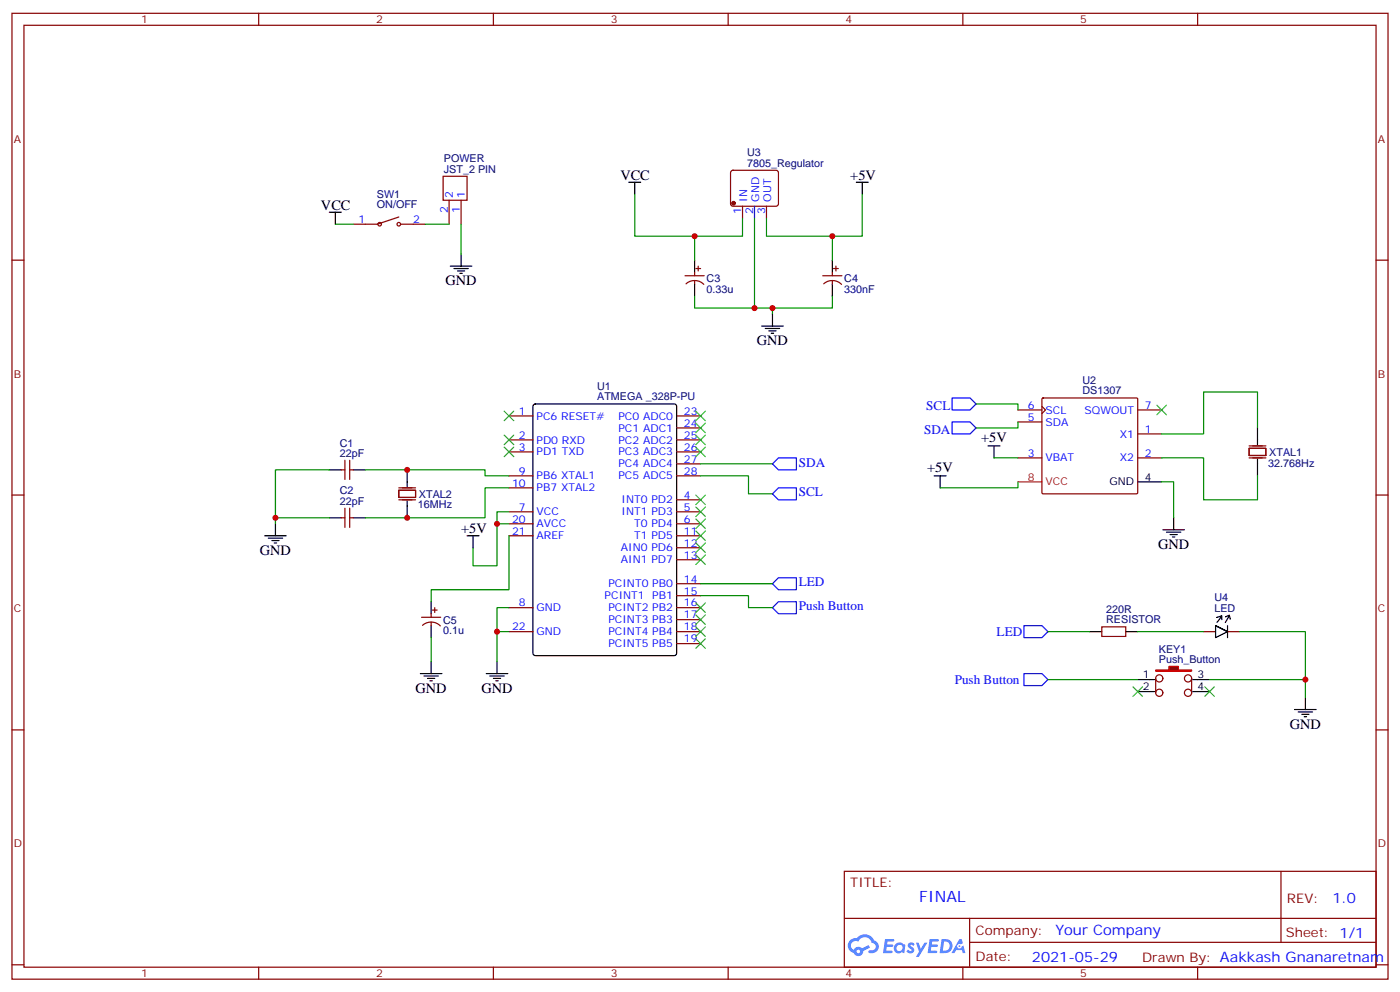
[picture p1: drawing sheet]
<svg xmlns="http://www.w3.org/2000/svg" width="412mm" height="292mm" viewBox="0 0 412 292" stroke-linecap="round" stroke-linejoin="round" font-family="sans-serif">
<g fill="none" stroke="#870000" stroke-width=".35">
<path d="M3.5 3.9h405.4v284.4h-405.4zM7.1 7.4h398.2v277.3h-398.2zM76.2 3.9v3.5M145.3 3.9v3.5M214.5 3.9v3.5M283.6 3.9v3.5M352.8 3.9v3.5M3.5 76.6h3.6M405.3 76.6h3.6M3.5 145.7h3.6M405.3 145.7h3.6M3.5 214.9h3.6"/>
<path d="M405.3 214.9h3.6M248.7 256.5h156.6v28.2h-156.6zM377.3 256.5v20.9M248.7 270.4h156.5M285.6 277.4h119.6M285.6 270.4v14.1M3.5 284h3.6M76.2 284.7v3.6M145.3 284.7v3.6M214.5 284.7v3.6M283.6 284.7v3.6M352.8 284.7v3.6"/>
<path d="M405.3 284h3.6"/>
</g>
<g fill="#5487ff">
<path d="M267.7 277.7a1.22 1.22 0 0 1 1.7 .2l-.4 .6a.47 .47 0 0 0-.3-.4 .47 .47 0 0 0-.5 .2l.1 .2a1.14 1.14 0 0 1 .8 1.8 1.14 1.14 0 0 1-1.9 0l-.2-.2 .5-.6 .7 .5a.29 .29 0 0 0 .3-.3 .29 .29 0 0 0-.2-.3 1.04 1.04 0 0 1-.6-1.7z"/>
<path d="M260.7 276.4h2.4l.3 .2-.2 .5-1.8 .1-.1 .8h1.5l.3 .4-.3 .4h-1.6l-.2 1.1h1.7l.2 .3-.2 .3-2.6 .1z"/>
<path d="M273.8 276.4h2.4l.3 .2-.1 .5-1.8 .1-.2 .8h1.6l.3 .4-.4 .4h-1.6l-.1 1.1h1.7l.2 .3-.2 .3-2.6 .1z"/>
<path d="M282.6 276.4h.7l.3 1.3-.6 .3a.69 .69 0 0 0-1 .3 .69 .69 0 0 0 .4 .9 .69 .69 0 0 0 .9-.6l.5-.2 .6 2.2h-.8l-.2-.9h-1.8l-.5 .9h-.8z"/>
<path d="M269.8 277.5h.8l.6 1.8 1.1-1.8h.9l-2.6 4.2h-.8l.9-1.5z"/>
<path d="M277.4 276.4l-.6 4.2h1.3a2.11 2.11 0 0 0 2.5-2.1 2.11 2.11 0 0 0-2.5-2.1zM278.1 277.2a1.39 1.39 0 0 1 1.7 1.4 1.39 1.39 0 0 1-1.8 1.3h-.3z"/>
<path d="M263.7 278.1a1.54 1.54 0 0 0-.1 2.1 1.54 1.54 0 0 0 2.2 .1l.6 .3 .3-2.3-.2-.3h-.4a1.49 1.49 0 0 0-2.4 .1zM264 279.1a.94 .94 0 0 1 1.8 0 .94 .94 0 0 1-1.8 0z"/>
<path d="M250.4 276.8a2.18 2.18 0 0 0 1.1 3.7 1.44 1.44 0 0 0 1.6 .9 1.44 1.44 0 0 0 1.2-1.4l2-1-.5-.8-1.9 1a1.47 1.47 0 0 0-2.4 .4 1.39 1.39 0 0 1-.7-1.9 1.39 1.39 0 0 1 2-.5 2.12 2.12 0 0 1 2.2-1.3 2.12 2.12 0 0 1 1.9 1.7 1.14 1.14 0 0 1 1.1 1.4 1.14 1.14 0 0 1-1.7 .7 .43 .43 0 0 0-.5 .4 .43 .43 0 0 0 .4 .5 1.98 1.98 0 0 0 2.5-1.2 1.98 1.98 0 0 0-1.2-2.6 3.1 3.1 0 0 0-5.3-.6l-.9 .1zM252.3 280.1a.55 .55 0 0 1 1.1 0 .55 .55 0 0 1-1.1 0z"/>
<circle cx="282.6" cy="278.5" r=".26"/>
</g>
<path d="M157.2 119.1l.5-.2h40.9l.7 .5v72.9l-.4 .6-41.2 .1-.7-.5v-72.9zM97 138.3h3.5M104.1 138.3h3.5M97 152.4h3.5M104.1 152.4h3.5M335.1 200.1h3.6M335.1 203.6h3.6" fill="none" stroke="#000" stroke-width=".35"/>
<g fill="none" stroke="#870000" stroke-width=".35">
<path d="M100.5 138.3h1.1M101.6 135.5v5.6M103 135.5v5.6M103 138.3h1.1M149.9 122.4h7.1M149.9 129.5h7.1M149.9 133h7.1M199.3 122.4h7.1M199.3 129.5h7.1M199.3 133h7.1M199.3 126h7.1M199.3 136.6h7.1"/>
<path d="M100.5 152.4h1.1M101.6 149.6v5.7M103 149.6v5.7M103 152.4h1.1M149.9 150.7h7.1M149.9 154.2h7.1M149.9 140.1h7.1M149.9 143.6h7.1M149.9 157.7h7.1M199.3 147.1h7.1M199.3 150.7h7.1M199.3 154.2h7.1"/>
<path d="M199.3 140.1h7.1M199.3 157.7h7.1M149.9 178.9h7.1M199.3 178.9h7.1M199.3 161.3h7.1M199.3 164.8h7.1M199.3 171.8h7.1M199.3 175.4h7.1M149.9 185.9h7.1M199.3 182.4h7.1M199.3 185.9h7.1M199.3 189.5h7.1"/>
</g>
<path d="M340.4 197.2h3.9v-1h2.8v1h3.9v.4h-10.6z" fill="#870000" stroke="#f00" stroke-width=".35"/>
<g fill="none" stroke="#870000" stroke-width=".35">
<path d="M132.3 58.9v7.1M135.8 58.9v7.1M215.4 50.3l.5-.2h12.7l.5 .2 .2 .5-.1 9.5-.6 .4-13-.1-.4-.6v-9.2zM117.5 63.9l-6.4 2.1h-7M118.2 66h7M205 79.1h1.4M205.7 78.4v1.4M218.7 60.7v3.5M225.8 60.7v3.5M245.5 79.1h1.4M246.2 78.4v1.4M201.8 81.2h5.6"/>
<path d="M202.1 83.6a3.8 3.8 0 0 1 5.2 .1M204.6 80.1v1.1M204.6 82.6v1M242.4 81.2h5.6M242.6 83.6a3.8 3.8 0 0 1 5.3 .1M245.2 80.1v1.1M245.2 82.6v1M367.9 132h5v2.1h-5zM367.9 131.3h5M367.9 134.8h5M117.5 144.3h4.9v2.1h-4.9zM117.5 143.6h4.9"/>
<path d="M117.5 147.1h4.9M127.4 179.6h1.4M128.1 178.9v1.4M124.2 181.7h5.6M124.5 184.1a3.8 3.8 0 0 1 5.2 .2M127 180.7v1M127 183.1v1.1M324.6 184.5h7v2.9h-7zM340.4 199.7v4.2M351 199.7v4.2M354.5 185.9h10.6"/>
<circle cx="111.8" cy="66" r=".53"/>
<circle cx="117.5" cy="66" r=".53"/>
<circle cx="341.5" cy="199.7" r="1.06"/>
<circle cx="350" cy="199.7" r="1.06"/>
<circle cx="341.5" cy="203.9" r="1.06"/>
<circle cx="350" cy="203.9" r="1.06"/>
</g>
<g fill="none" stroke="#000" stroke-width=".35">
<path d="M185.2 53.7h3.5M187 53.7v3.5M252.2 53.7h3.6M254 53.7v3.5M97 62.5h3.5M98.8 62.5v3.5M132.6 78.4h6.4M133.7 79.1h4.2M134.8 79.8h2.1M135.8 74.8v3.6M204.6 76.6v3.5M245.2 76.6v3.5"/>
<path d="M135.5 80.5h.7M204.6 83.6v3.6M224.4 96h6.3M225.4 96.7h4.3M226.5 97.4h2.1M227.2 98.1h.7M227.5 92.5v3.5M245.2 83.6v3.6M119.9 138.3v5M370.4 126v4.9M370.4 135.1v5M78 157.7h6.3"/>
<path d="M79 158.4h4.3M80.1 159.1h2.1M80.8 159.8h.7M81.1 154.2v3.5M119.9 147.5v4.9M137.6 157.7h3.5M139.3 157.7v3.6M127 177.1v3.6M123.8 198.3h6.4M124.9 199h4.2M125.9 199.7h2.2M127 184.2v3.5"/>
<path d="M127 194.8v3.5M143.2 198.3h6.4M144.3 199h4.2M145.3 199.7h2.2M146.4 194.8v3.5M321 185.9h3.6M331.6 185.9h3.5M126.6 200.4h.8M146 200.4h.8M338.7 200.1h1.4M338.7 203.6h1.4M351.4 200.1h4.9"/>
<path d="M351.4 203.6h4.9"/>
</g>
<path d="M130.5 51.9h7.1v7h-7.1z" fill="none" stroke="#800000" stroke-width=".35"/>
<circle cx="216.1" cy="59.8" r=".53" fill="#870000" stroke="#870000" stroke-width=".35"/>
<path d="M222.2 60.7v3.5" fill="none" stroke="#00f" stroke-width=".35"/>
<g fill="none" stroke="#008700" stroke-width=".35">
<path d="M187 57.2v12.3h31.7v-5.3M254 57.2v12.3h-28.2v-5.3M98.8 66h5.3M125.2 66h7.1M135.8 66v8.8M204.6 69.5v7.1M222.2 64.2v26.5M245.2 69.5v7.1M204.6 87.2v3.5h40.6v-3.5M227.5 90.7v1.8M97 138.3h-15.9v15.9M107.6 138.3h35.3v1.8h7"/>
<path d="M81.1 152.4h15.9M146.4 154.2h3.5M149.9 143.6h-7v8.8h-35.3M149.9 150.7h-3.5v15.8h-7.1v-5.2M149.9 157.7v15.9h-22.9v3.5M149.9 178.9h-3.5v15.9M127 187.7v7.1M146.4 185.9h3.5"/>
</g>
<path d="M358.1 184.2l3.5 1.7-3.5 1.8v-3.5l3.5 1.7z" fill="#fff" stroke="#000" stroke-width=".35"/>
<g fill="none" stroke="#000" stroke-width=".35">
<path d="M291 131.3h3.6M292.8 131.3v3.5M275.2 140.1h3.5M276.9 140.1v3.5M335.1 141.9h7.1M342.5 156h6.4M343.6 156.7h4.2M344.7 157.4h2.1M345.4 158.1h.7M345.7 152.4v3.6M358.5 181.7l1.4-.4-1.4 1.9M359.8 181.4l.1 1"/>
<path d="M361 181.6l1.1-.4-1.2 2.1M361.6 184.2v3.5M362.1 181.3l.3 1M381.4 208.9h6.3M382.4 209.6h4.2M383.5 210.3h2.1M384.2 211h.7M384.5 205.4v3.5"/>
</g>
<path d="M306.9 119.6l1.1 1.1-1.1 1M307 117.3l.3-.1h27.7l.1 .3v27.7l-.3 .2-27.7-.1-.2-.3zM299.9 134.8h7M299.9 124.2h7M299.9 120.7h7M335.1 127.7h7.1M335.1 134.8h7.1M335.1 120.7h7.1" fill="none" stroke="#870000" stroke-width=".35"/>
<path d="M299.9 141.9h7" fill="none" stroke="#f00" stroke-width=".35"/>
<g fill="none" stroke="#008700" stroke-width=".35">
<path d="M287.5 118.9h12.4v1.8M206.4 136.6h21.1M292.8 134.8h7.1M299.9 124.2v1.8h-12.4M342.2 134.8h12.3v12.3h15.9v-7M370.4 126v-10.6h-15.9v12.3h-12.3M206.4 140.1h14.1v5.3h7M299.9 141.9v1.7h-23M342.2 141.9h3.5v10.5M206.4 175.4h14.1v3.5h7M206.4 171.8h21.1M308.7 185.9h12.3"/>
<path d="M335.1 185.9h19.4M365.1 185.9h19.4v19.5M308.7 200.1h26.4M356.3 200.1h28.2"/>
</g>
<path d="M280.5 117.2h5.3l1.7 1.7-1.7 1.8h-5.3zM227.5 136.6l1.8-1.8h5.3v3.5h-5.3zM280.5 124.2h5.3l1.7 1.8-1.7 1.7h-5.3zM227.5 145.4l1.8-1.8h5.3v3.5h-5.3zM227.5 171.8l1.8-1.7h5.3v3.5h-5.3zM227.5 178.9l1.8-1.8h5.3v3.6h-5.3zM301.6 184.2h5.3l1.8 1.7-1.8 1.8h-5.3zM301.6 198.3h5.3l1.8 1.8-1.8 1.7h-5.3z" fill="none" stroke="#00f" stroke-width=".35"/>
<g fill="none" stroke="#3c3" stroke-width=".35">
<path d="M340.8 119.3l2.8 2.8M343.6 119.3l-2.8 2.8M148.5 121l2.8 2.9M148.5 128.1l2.8 2.8M148.5 131.6l2.8 2.8M151.3 121l-2.8 2.9M151.3 128.1l-2.8 2.8M151.3 131.6l-2.8 2.8M205 121l2.8 2.9M205 124.6l2.8 2.8M205 128.1l2.8 2.8M205 131.6l2.8 2.8"/>
<path d="M207.8 121l-2.8 2.9M207.8 124.6l-2.8 2.8M207.8 128.1l-2.8 2.8M207.8 131.6l-2.8 2.8M205 145.7l2.8 2.9M205 149.3l2.8 2.8M205 152.8l2.8 2.8M205 159.8l2.8 2.9M205 156.3l2.8 2.8M207.8 145.7l-2.8 2.9M207.8 149.3l-2.8 2.8M207.8 152.8l-2.8 2.8"/>
<path d="M207.8 159.8l-2.8 2.9M207.8 156.3l-2.8 2.8M205 163.4l2.8 2.8M205 177.5l2.8 2.8M207.8 163.4l-2.8 2.8M207.8 177.5l-2.8 2.8M205 181l2.8 2.8M205 184.5l2.8 2.9M205 188.1l2.8 2.8M207.8 181l-2.8 2.8M207.8 184.5l-2.8 2.9M207.8 188.1l-2.8 2.8"/>
<path d="M333.7 202.2l2.8 2.8M336.5 202.2l-2.8 2.8M354.9 202.2l2.8 2.8M357.7 202.2l-2.8 2.8"/>
</g>
<g fill="#c00">
<circle cx="227.5" cy="90.7" r=".88"/>
<circle cx="204.6" cy="69.5" r=".88"/>
<circle cx="222.3" cy="90.7" r=".88"/>
<circle cx="245.2" cy="69.5" r=".88"/>
<circle cx="81.1" cy="152.4" r=".88"/>
<circle cx="119.9" cy="138.3" r=".88"/>
<circle cx="119.9" cy="152.4" r=".88"/>
<circle cx="146.4" cy="154.2" r=".88"/>
<circle cx="146.4" cy="185.9" r=".88"/>
<circle cx="384.5" cy="200.1" r=".88"/>
</g>
<text font-size="4.6" fill="#00f" x="270.8" y="265.5">FINAL</text>
<g font-size="4.2">
<text x="182.7" y="53">VCC</text>
<text x="250.5" y="53">+5V</text>
<text x="94.5" y="61.8">VCC</text>
<text x="131.2" y="84">GND</text>
<text x="223" y="101.6">GND</text>
<text x="289" y="130.2">+5V</text>
<text x="273.1" y="139.1">+5V</text>
<text x="135.8" y="157">+5V</text>
<text x="341.1" y="161.6">GND</text>
<text x="76.6" y="163.4">GND</text>
<text x="122.4" y="203.9">GND</text>
<text x="141.8" y="203.9">GND</text>
<text x="379.9" y="214.5">GND</text>
</g>
<g font-size="4.2" fill="#00f">
<text x="392.5" y="265.8">1.0</text>
<text x="310.9" y="275.3">Your Company</text>
<text x="304" y="283.1">2021-05-29</text>
</g>
<g font-size="3.9" fill="#00f">
<text x="272.9" y="120.7">SCL</text>
<text x="272.2" y="127.7">SDA</text>
<text x="235.3" y="137.3">SDA</text>
<text x="235.3" y="146.2">SCL</text>
<text x="235.3" y="172.6">LED</text>
<text x="235.3" y="179.7">Push Button</text>
<text x="293.6" y="187.2">LED</text>
<text x="281.2" y="201.3">Push Button</text>
</g>
<g font-size="3.9" fill="#800">
<text x="250.5" y="261.1">TITLE:</text>
<text x="379.1" y="265.8">REV:</text>
<text x="287.4" y="275.3">Company:</text>
<text x="378.7" y="275.9">Sheet: 1/1</text>
<text x="287.4" y="283">Date:</text>
<text x="336.4" y="283.1">Drawn By: Aakkash Gnanaretnam</text>
</g>
<g font-size="3.2" fill="#800">
<text x="41.6" y="6.9">1</text>
<text x="110.8" y="6.9">2</text>
<text x="179.9" y="6.9">3</text>
<text x="249.1" y="6.9">4</text>
<text x="318.2" y="6.9">5</text>
<text x="4.1" y="42">A</text>
<text x="405.9" y="42">A</text>
<text x="4.1" y="111.2">B</text>
<text x="405.9" y="111.2">B</text>
<text x="4.1" y="180.3">C</text>
<text x="405.9" y="180.3">C</text>
<text x="4.1" y="249.4">D</text>
<text x="405.9" y="249.4">D</text>
<text x="41.6" y="287.7">1</text>
<text x="110.8" y="287.7">2</text>
<text x="179.9" y="287.7">3</text>
<text x="249.1" y="287.7">4</text>
<text x="318.2" y="287.7">5</text>
</g>
<g font-size="3.2" fill="#000080">
<text x="130.8" y="47.8">POWER</text>
<text x="220.1" y="46">U3</text>
<text x="130.8" y="50.8">JST_2 PIN</text>
<text x="220.1" y="49.1">7805_Regulator</text>
<text x="111" y="58.2">SW1</text>
<text x="111" y="61.2">ON/OFF</text>
<text x="208.1" y="83.1">C3</text>
<text x="248.7" y="83.1">C4</text>
<text x="208.1" y="86.2">0.33u</text>
<text x="248.7" y="86.2">330nF</text>
<text x="318.9" y="113.1">U2</text>
<text x="175.9" y="117.9">ATMEGA _328P-PU</text>
<text x="175.9" y="114.9">U1</text>
<text x="318.9" y="116.1">DS1307</text>
<text x="100.1" y="131.5">C1</text>
<text x="100.1" y="134.4">22pF</text>
<text x="373.6" y="137.3">32.768Hz</text>
<text x="373.9" y="134.3">XTAL1</text>
<text x="100.1" y="148.6">22pF</text>
<text x="100.1" y="145.6">C2</text>
<text x="123.1" y="149.7">16MHz</text>
<text x="123.4" y="146.6">XTAL2</text>
<text x="357.7" y="177">U4</text>
<text x="130.5" y="183.6">C5</text>
<text x="325.8" y="183.5">RESISTOR</text>
<text x="325.8" y="180.5">220R</text>
<text x="357.7" y="180.1">LED</text>
<text x="130.5" y="186.8">0.1u</text>
<text x="341.4" y="195.1">Push_Button</text>
<text x="341.4" y="192.1">KEY1</text>
</g>
<g font-size="3.2" fill="#00f">
<text x="133.3" y="58.2" transform="rotate(-90 133.3 58.2)">2</text>
<text x="136.9" y="58.2" transform="rotate(-90 136.9 58.2)">1</text>
<text x="220.1" y="59.4" transform="rotate(-90 220.1 59.4)">IN</text>
<text x="223.7" y="59.4" transform="rotate(-90 223.7 59.4)">GND</text>
<text x="227.2" y="59.4" transform="rotate(-90 227.2 59.4)">OUT</text>
<text x="105.6" y="65.7">1</text>
<text x="121.7" y="65.7">2</text>
<text x="131.9" y="62.7" transform="rotate(-90 131.9 62.7)">2</text>
<text x="135.5" y="62.7" transform="rotate(-90 135.5 62.7)">1</text>
<text x="218.4" y="62.9" transform="rotate(-90 218.4 62.9)">1</text>
<text x="221.9" y="62.9" transform="rotate(-90 221.9 62.9)">2</text>
<text x="225.4" y="62.9" transform="rotate(-90 225.4 62.9)">3</text>
<text x="152.9" y="122.1">1</text>
<text x="158" y="123.5">PC6 RESET#</text>
<text x="182.2" y="123.5">PC0 ADC0</text>
<text x="201.4" y="122.1">23</text>
<text x="201.4" y="125.6">24</text>
<text x="302.8" y="123.9">5</text>
<text x="302.8" y="120.3">6</text>
<text x="308" y="125.3">SDA</text>
<text x="308" y="121.7">SCL</text>
<text x="319.5" y="121.7">SQWOUT</text>
<text x="337.3" y="120.3">7</text>
<text x="152.9" y="129.2">2</text>
<text x="158" y="130.6">PD0 RXD</text>
<text x="182.2" y="127">PC1 ADC1</text>
<text x="182.2" y="130.6">PC2 ADC2</text>
<text x="201.4" y="129.2">25</text>
<text x="329.9" y="128.8">X1</text>
<text x="337.3" y="127.4">1</text>
<text x="152.9" y="132.7">3</text>
<text x="158" y="134.1">PD1 TXD</text>
<text x="182.2" y="134.1">PC3 ADC3</text>
<text x="182.2" y="137.6">PC4 ADC4</text>
<text x="201.4" y="132.7">26</text>
<text x="201.4" y="136.2">27</text>
<text x="302.8" y="134.4">3</text>
<text x="308" y="135.9">VBAT</text>
<text x="329.9" y="135.9">X2</text>
<text x="337.3" y="134.4">2</text>
<text x="150.8" y="143.3">10</text>
<text x="152.9" y="139.7">9</text>
<text x="158" y="141.1">PB6 XTAL1</text>
<text x="182.2" y="141.1">PC5 ADC5</text>
<text x="201.4" y="139.7">28</text>
<text x="158" y="144.7">PB7 XTAL2</text>
<text x="183.1" y="148.2">INT0 PD2</text>
<text x="201.4" y="146.8">4</text>
<text x="150.8" y="153.8">20</text>
<text x="152.9" y="150.3">7</text>
<text x="158" y="151.7">VCC</text>
<text x="158" y="155.3">AVCC</text>
<text x="183.1" y="151.7">INT1 PD3</text>
<text x="186.8" y="155.3">T0 PD4</text>
<text x="201.4" y="150.3">5</text>
<text x="201.4" y="153.8">6</text>
<text x="150.8" y="157.4">21</text>
<text x="158" y="158.8">AREF</text>
<text x="186.8" y="158.8">T1 PD5</text>
<text x="201.4" y="157.4">11</text>
<text x="201.4" y="160.9">12</text>
<text x="182.9" y="162.3">AIN0 PD6</text>
<text x="182.9" y="165.8">AIN1 PD7</text>
<text x="201.4" y="164.4">13</text>
<text x="179.2" y="172.9">PCINT0 PB0</text>
<text x="201.4" y="171.5">14</text>
<text x="152.9" y="178.5">8</text>
<text x="158" y="180">GND</text>
<text x="178.1" y="176.4">PCINT1</text>
<text x="179.2" y="180">PCINT2 PB2</text>
<text x="192.2" y="176.4">PB1</text>
<text x="201.4" y="175">15</text>
<text x="201.4" y="178.5">16</text>
<text x="150.8" y="185.6">22</text>
<text x="179.2" y="183.5">PCINT3 PB3</text>
<text x="201.4" y="182.1">17</text>
<text x="201.4" y="185.6">18</text>
<text x="158" y="187">GND</text>
<text x="179.2" y="187">PCINT4 PB4</text>
<text x="179.2" y="190.5">PCINT5 PB5</text>
<text x="201.4" y="189.1">19</text>
</g>
<g font-size="3.2" fill="#f00">
<text x="302.8" y="141.5">8</text>
<text x="308" y="142.9">VCC</text>
</g>
<g font-size="3.2">
<text x="326.8" y="142.9">GND</text>
<text x="337.3" y="141.5">4</text>
<text x="336.6" y="199.7">1</text>
<text x="336.6" y="203.2">2</text>
<text x="352.8" y="199.7">3</text>
<text x="352.8" y="203.2">4</text>
</g>
</svg>
